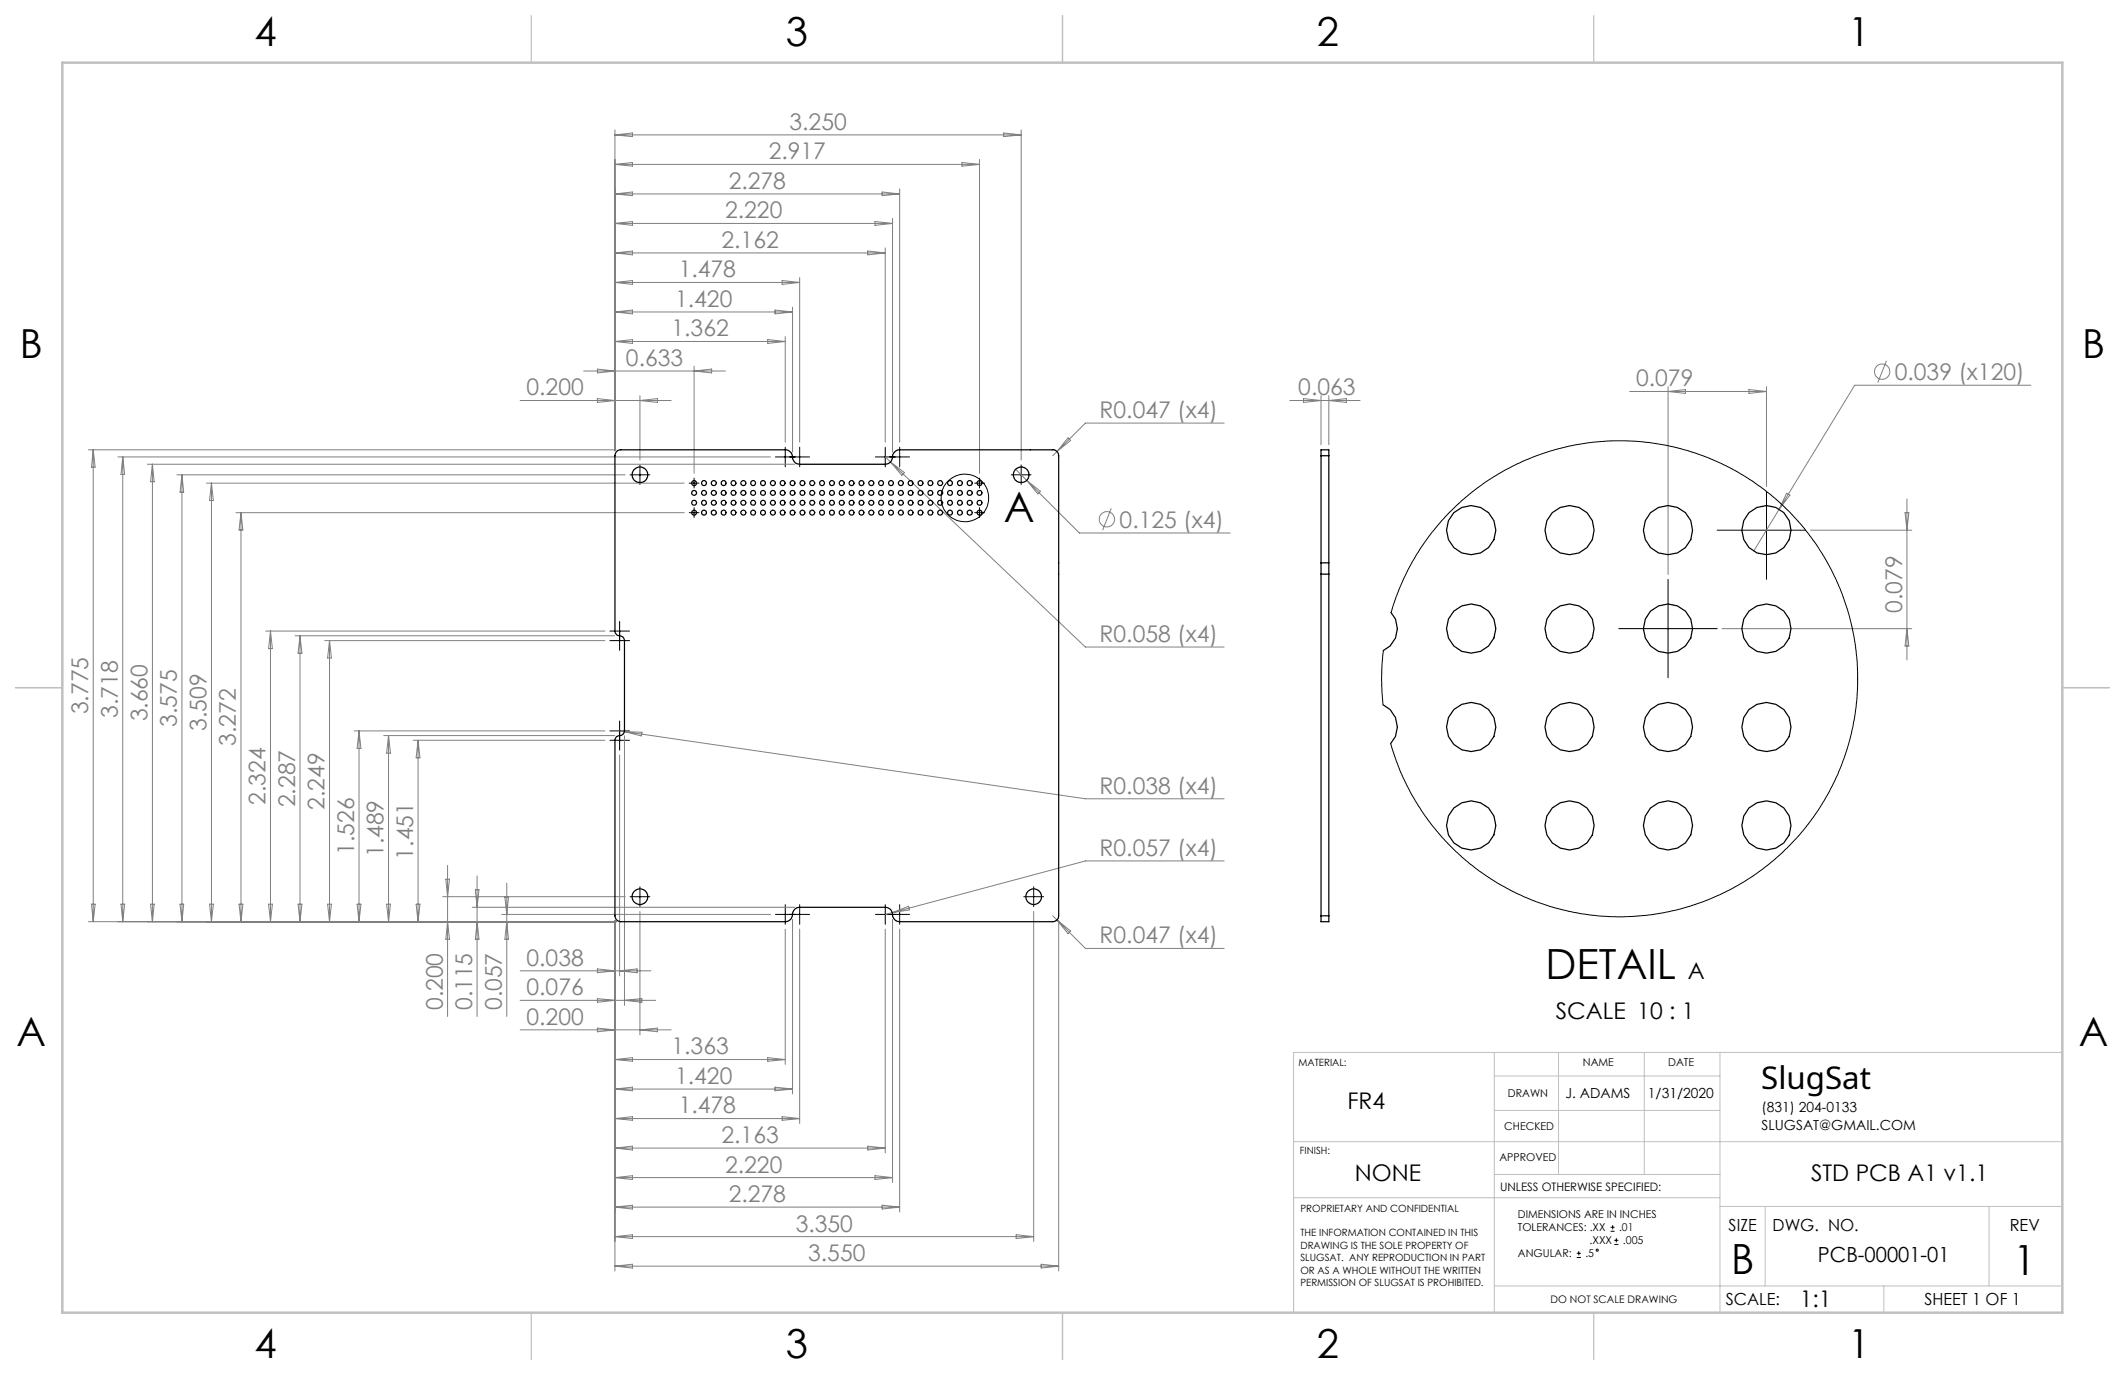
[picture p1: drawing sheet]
<svg xmlns="http://www.w3.org/2000/svg" width="432mm" height="279mm" viewBox="0 0 432 279" stroke-linecap="round" stroke-linejoin="round" font-family="sans-serif">
<g fill="none" stroke="#808080" stroke-width=".2">
<path d="M125 26.4v65.2M125 27.4l3.5-.4v.8zM125 33.4l3.5-.4v.8zM125 39.4l3.5-.4v.8zM125 39.4h57.8M125 33.4h74M125 27.4h82.5M179.2 39l3.6 .4-3.6 .4zM182.8 38.4v51.5M195.5 33l3.5 .4-3.5 .4zM199 32.4v63.8M203.9 27l3.6 .4-3.6 .4z"/>
<path d="M207.5 26.4v67.1M125 45.4l3.5-.4v.8zM125 51.4l3.5-.4v.8zM125 57.4l3.5-.4v.8zM125 57.4h37.5M125 51.4h54.9M125 45.4h56.4M158.9 57l3.6 .4-3.6 .4zM162.5 56.4v33.5M176.3 51l3.6 .4-3.6 .4zM177.8 45l3.6 .4-3.6 .4zM179.9 50.4v39.5"/>
<path d="M181.4 44.4v47.5M118.6 75.4h28.8M121.4 75l3.6 .4-3.6 .4zM125 63.4l3.5-.4v.8zM125 69.4l3.5-.4v.8zM125 69.4h34.6M125 63.4h36M141 74.4v21.8M141 75.4l3.6-.4v.8zM156 69l3.6 .4-3.6 .4zM157.5 63l3.5 .4-3.5 .4zM159.6 68.4v21.5"/>
<path d="M161 62.4v29.5M331.2 79.6h27.8M338.9 78.6v38.1M338.9 79.6l3.6-.4v.7zM355.4 79.2l3.6 .4-3.6 .3zM359 78.6v20.2M383.3 73.3l-1.7 4.5M412.7 78.3h-35.8l-15.4 25.2M18 91.4h107.2M18.9 91.4v95.9M18.9 91.4l.4 3.5h-.7zM24 92.9h132.6"/>
<path d="M24.9 92.9v94.4M24.9 92.9l.4 3.5h-.7zM30 94.3h131.5M31 94.3v93M31 94.3l.3 3.6h-.7zM35.9 96.5h91.1M37 96.5v90.8M37 96.5l.3 3.5h-.7zM41.9 98.2h97.1M43 98.2v89.1M43 98.2l.4 3.5h-.8zM105.7 81.4h30.7"/>
<path d="M121.4 81l3.6 .4-3.6 .4zM130 80.4v13.1M130 81.4l3.6-.4v.8zM179.9 92.9l1 1M180.9 93.9l39.7 37.6h28.1M180.9 93.9l2.9 2.1-.5 .6zM206.4 95.4l12.9 12.9h30.7M208.6 97.6l2.8 2.2-.5 .6zM217 89l.6 .5-2.8 2.3zM248.7 86h-28.1l-6.7 6.6M262.1 81.4h14.3M264.9 81l3.5 .4-3.5 .4z"/>
<path d="M268.4 80.4v10M270 80.4v10M270 81.4l3.6-.4v.8zM47.9 104.2h91.1M49 104.2v83.1M49 104.2l.4 3.5h-.8zM225.8 103.3l-1.8 4.4M361.5 103.5l-5.2 8.5M363 100.2l.7 .4-2.2 2.9zM367.9 107.7h20.6M387.1 104.2h.8l-.4 3.5zM387.5 101.4v32.7"/>
<path d="M54 128.2h68.9M55 128.2v59.1M55 128.2l.4 3.6h-.8zM60 129.2h64.9M61 129.2v58.1M61 129.2l.3 3.6h-.7zM66 130.2h56.9M67 130.2v57.1M67 130.2l.3 3.5h-.7zM349.9 127.7h38.6M387.5 127.7l.4 3.6h-.8zM72 148.5h50.9"/>
<path d="M73 148.5v38.8M73 148.5l.3 3.6h-.7zM78 149.5h46.9M79 149.5v37.8M79 149.5l.3 3.5h-.7zM84 150.4h38.9M84.9 150.4v36.9M84.9 150.4l.4 3.6h-.7zM125.9 153.4v44.9M125.9 148.5l1 .2M126.9 148.7l93.7 13.6h28.1M126.9 148.7l3.6 .1-.2 .7z"/>
<path d="M126.9 149.5v54.8M90.6 178.6h.7l-.4 3.6zM90.9 175.9v30.7M96.9 178v28.6M103 179.5v27.1M248.7 174.9h-28.1l-39.3 10.6M18 187.3h107.2M18.6 183.7h.7l-.4 3.6zM24.6 183.7h.7l-.4 3.6zM30.6 183.7h.7l-.3 3.6zM36.6 183.7h.7l-.3 3.6zM42.6 183.7h.8l-.4 3.6z"/>
<path d="M48.6 183.7h.8l-.4 3.6zM54.6 183.7h.8l-.4 3.6zM60.6 183.7h.7l-.3 3.6zM66.6 183.7h.7l-.3 3.6zM72.6 183.7h.7l-.3 3.6zM78.6 183.7h.7l-.3 3.6zM84.6 183.7h.7l-.4 3.6zM90 182.2h37M90.9 187.3l.4 3.6h-.7zM96 184.4h65.5M96.6 180.8h.7l-.4 3.6zM96.9 187.3l.4 3.6h-.7z"/>
<path d="M102 185.8h54.6M102.6 182.3h.7l-.3 3.5zM103 187.3l.3 3.6h-.7zM105.7 197.3h26.6M121.4 196.9l3.6 .4-3.6 .4zM125 187.1v71.2M125.9 197.3l3.6-.4v.8zM130 185.2v25.1M159.6 188.8v27.5M161 186.8v35.5M162.5 188.8v39.5M179.9 188.8v45.5"/>
<path d="M181.3 185.5l-1.4 .3M181.3 185.5l3.3-1.4 .2 .8zM181.4 186.8v53.5M182.8 188.8v57.5M210 185.2v67.1M213.9 186.1l6.7 6.6h28.1M214.8 186.9l2.8 2.3-.6 .5zM215.1 187.1v71.2M105.7 203.3h27.5M105.7 209.3h30.7M121.4 202.9l3.6 .4-3.6 .4zM121.4 208.9l3.6 .4-3.6 .4z"/>
<path d="M125 215.3h34.6M125 215.3l3.5-.4v.8zM126.9 203.3l3.5-.4v.8zM130 209.3l3.6-.4v.8zM156 214.9l3.6 .4-3.6 .4zM125 221.3l3.5-.4v.8zM125 227.3l3.5-.4v.7zM125 233.3l3.5-.4v.8zM125 239.3l3.5-.4v.8zM125 221.3h36M125 227.3h37.5M125 233.3h54.9"/>
<path d="M125 239.3h56.4M157.5 220.9l3.5 .4-3.5 .4zM158.9 226.9l3.6 .4-3.6 .3zM176.3 232.9l3.6 .4-3.6 .4zM177.8 238.9l3.6 .4-3.6 .4zM125 245.3l3.5-.4v.8zM125 251.3l3.5-.4v.8zM125 257.3l3.5-.4v.8zM125 245.3h57.8M125 251.3h85M125 257.3h90.1M179.2 244.9l3.6 .4-3.6 .4z"/>
<path d="M206.5 250.9l3.5 .4-3.5 .4zM211.6 256.9l3.5 .4-3.5 .4z"/>
<circle cx="382.4" cy="75.5" r="1.55"/>
<circle cx="224.9" cy="105.5" r="1.55"/>
</g>
<g fill="none" stroke="#000" stroke-width=".2">
<path d="M128 96.5h4M130 94.5v4M140.1 98.2h1.9M141 97.2v2M157.6 92.9h6.9M159.6 90.9v4M162.5 90.9v4M177.9 92.9h6.9M179.9 90.9v4M182.8 90.9v4M198 98.2h2.1M199 97.2v2"/>
<path d="M205.5 96.5h4M207.5 94.5v4M359 99.8v17.9M140.1 104.2h1.9M141 103.2v2M198 104.2h2.1M199 103.2v2M338.9 117.7v20M348.9 107.7h18M123.9 130.2h4M123.9 128.2h4M125.9 126.3v5.9"/>
<path d="M281.1 132.2l-.4 5.2 .4 5.8M282.6 124.5l1.1-3.1 1.7-4.1 1.6-3.1 1.8-3 2.1-2.9 2.8-3.3 2.2-2.2 2.6-2.3 5-3.6 2.7-1.6 4-1.9 5.8-2 3.8-.9 3.9-.6 4-.3h4.4l3 .3 3.5 .6 6 1.6 2.9 1.1 3.9 1.8 3.5 2 2.9 2 2.7 2.1 3.2 3 3 3.3 2.1 2.8 1.9 3 1.5 2.7 2.4 5.6 1.1 3.4 1 4.3 .6 4.3 .2 3.1-.1 3.6-.2 3.5-.7 3.9-.7 3-1 3.4-1.3 3.2-1.7 3.6-2.1 3.4-1.2 1.8-2.7 3.5-2.7 2.9-2.6 2.3-4.9 3.7-3.4 2-2.8 1.4-3.2 1.4-4.6 1.5-3.5 .8-3.5 .5-4.8 .3h-2.6l-3.9-.4-3.5-.5-3.9-.9-2.9-1a48.5 48.5 0 0 1-30.4-32.4M328.9 127.7h20M123.9 150.4h4M123.9 148.5h4M125.9 146.5v5.9M128 182.2h4M130 180.2v4M157.6 185.8h6.9M159.6 183.8v4M162.5 183.8v4M177.9 185.8h6.9"/>
<path d="M179.9 183.8v4M182.8 183.8v4M208 182.2h4.1M210 180.2v4M320.4 255.5h.8M320.4 254.7h.8M320.8 254.2v.9M327.3 250.2h.8M327.3 249.4h.8M327.7 249v.8M328 252.9h.9M328 252h.9"/>
<path d="M328.4 251.6v.8"/>
<circle cx="196.1" cy="101.2" r="4.8"/>
<circle cx="324.5" cy="254" r=".22"/>
</g>
<g fill="none" stroke="#c0c0c0" stroke-width=".2">
<path d="M303.6 213.9v52.7M303.6 218.7h45.9M316.7 213.9v24.8M334.1 213.9v24.8M349.5 213.9v52.8M419.1 213.9h-156.2v52.8M262.9 232h156.2M303.6 238.7h45.9M303.6 225.6h45.9M262.9 243.4h86.6M349.5 245.1h69.2M358.7 245.1v16.2"/>
<path d="M404.2 245.1v16.2M303.6 261.3h115.1M382.8 261.3v5.4"/>
</g>
<path d="M108 3.2v9.5M215.9 3.2v9.5M323.8 3.2v9.5M3.1 139.7h9.6M419.1 139.7h9.5M108 266.7v9.6M215.9 266.7v9.6M323.8 266.7v9.6" fill="none" stroke="#c0c0c0" stroke-width=".25"/>
<path d="M12.7 12.7h406.4v254h-406.4z" fill="none" stroke="#c0c0c0" stroke-width=".5"/>
<g fill="none" stroke="#000" stroke-width=".25">
<path d="M125.3 91.8l.6-.4h33.7a1.53 1.53 0 0 1 1.4 1.7l.7 1 .8 .2h17.4a1.53 1.53 0 0 0 1.5-1.7l.4-.8 .7-.4h31.4a1.2 1.2 0 0 1 1.2 1.2v93.5a1.2 1.2 0 0 1-1.2 1.2h-31.1a1.53 1.53 0 0 1-1.5-1.8l-.2-.5-.4-.4-.8-.2h-17.4a1.53 1.53 0 0 0-1.5 1.7l-.2 .5-.4 .4-.8 .3h-33.4a1.2 1.2 0 0 1-1.2-1.2v-35.7a1.17 1.17 0 0 1 1.3-1l.4-.4 .2-.5v-18.3a1.21 1.21 0 0 0-1.3-1.1l-.6-.5v-.4v-35.6zM268.4 92.6v-1.2h1.6v1.2M268.4 92.6v93.5M268.4 92.6h1.6M270 92.6v93.5M268.4 116.7h1.6M268.4 114.4h1.6M282.6 124.5a4.8 4.8 0 0 1-1.5 7.7M281.1 143.2a4.9 4.9 0 0 1 1.5 7.9M268.4 186.1v1.2h1.6v-1.2M268.4 186.1h1.6"/>
<circle cx="130" cy="96.5" r="1.58"/>
<circle cx="141" cy="98.2" r=".5"/>
<circle cx="143" cy="98.2" r=".51"/>
<circle cx="145" cy="98.2" r=".52"/>
<circle cx="147" cy="98.2" r=".5"/>
<circle cx="149" cy="98.2" r=".51"/>
<circle cx="151" cy="98.2" r=".51"/>
<circle cx="153" cy="98.2" r=".5"/>
<circle cx="155" cy="98.2" r=".5"/>
<circle cx="157" cy="98.2" r=".51"/>
<circle cx="159" cy="98.2" r=".5"/>
<circle cx="161" cy="98.2" r=".5"/>
<circle cx="163" cy="98.2" r=".51"/>
<circle cx="165" cy="98.2" r=".52"/>
<circle cx="167" cy="98.2" r=".5"/>
<circle cx="169" cy="98.2" r=".51"/>
<circle cx="171" cy="98.2" r=".52"/>
<circle cx="173" cy="98.2" r=".5"/>
<circle cx="175" cy="98.2" r=".51"/>
<circle cx="177" cy="98.2" r=".51"/>
<circle cx="179" cy="98.2" r=".5"/>
<circle cx="181" cy="98.2" r=".5"/>
<circle cx="183" cy="98.2" r=".51"/>
<circle cx="185" cy="98.2" r=".5"/>
<circle cx="187" cy="98.2" r=".5"/>
<circle cx="189" cy="98.2" r=".51"/>
<circle cx="191" cy="98.2" r=".52"/>
<circle cx="193" cy="98.2" r=".5"/>
<circle cx="195" cy="98.2" r=".51"/>
<circle cx="197" cy="98.2" r=".52"/>
<circle cx="199" cy="98.2" r=".5"/>
<circle cx="207.5" cy="96.5" r="1.58"/>
<circle cx="141" cy="104.2" r=".5"/>
<circle cx="141" cy="102.2" r=".5"/>
<circle cx="141" cy="100.2" r=".5"/>
<circle cx="143" cy="104.2" r=".5"/>
<circle cx="143" cy="102.2" r=".5"/>
<circle cx="143" cy="100.1" r=".5"/>
<circle cx="145" cy="104.2" r=".51"/>
<circle cx="145" cy="102.2" r=".51"/>
<circle cx="145" cy="100.2" r=".51"/>
<circle cx="147" cy="102.2" r=".5"/>
<circle cx="147" cy="104.2" r=".5"/>
<circle cx="147" cy="100.2" r=".5"/>
<circle cx="149" cy="104.2" r=".5"/>
<circle cx="149" cy="102.2" r=".5"/>
<circle cx="149" cy="100.1" r=".5"/>
<circle cx="151.1" cy="104.2" r=".5"/>
<circle cx="151.1" cy="102.2" r=".5"/>
<circle cx="151.1" cy="100.1" r=".5"/>
<circle cx="153" cy="102.2" r=".5"/>
<circle cx="153" cy="104.2" r=".5"/>
<circle cx="153" cy="100.2" r=".5"/>
<circle cx="155" cy="104.2" r=".5"/>
<circle cx="155" cy="102.2" r=".5"/>
<circle cx="155" cy="100.2" r=".5"/>
<circle cx="157.1" cy="102.2" r=".5"/>
<circle cx="157.1" cy="104.2" r=".5"/>
<circle cx="157.1" cy="100.1" r=".5"/>
<circle cx="159" cy="104.2" r=".5"/>
<circle cx="159" cy="102.2" r=".5"/>
<circle cx="159" cy="100.2" r=".5"/>
<circle cx="161" cy="104.2" r=".5"/>
<circle cx="161" cy="102.2" r=".5"/>
<circle cx="161" cy="100.2" r=".5"/>
<circle cx="163" cy="102.2" r=".5"/>
<circle cx="163" cy="104.2" r=".5"/>
<circle cx="163" cy="100.1" r=".5"/>
<circle cx="165.1" cy="102.2" r=".51"/>
<circle cx="165.1" cy="104.2" r=".51"/>
<circle cx="165.1" cy="100.2" r=".51"/>
<circle cx="167" cy="102.2" r=".5"/>
<circle cx="167" cy="104.2" r=".5"/>
<circle cx="167" cy="100.2" r=".5"/>
<circle cx="169" cy="104.2" r=".5"/>
<circle cx="169" cy="102.2" r=".5"/>
<circle cx="169" cy="100.1" r=".5"/>
<circle cx="171" cy="104.2" r=".51"/>
<circle cx="171" cy="102.2" r=".51"/>
<circle cx="171" cy="100.2" r=".51"/>
<circle cx="173" cy="102.2" r=".5"/>
<circle cx="173" cy="104.2" r=".5"/>
<circle cx="173" cy="100.2" r=".5"/>
<circle cx="175" cy="104.2" r=".5"/>
<circle cx="175" cy="102.2" r=".5"/>
<circle cx="175" cy="100.1" r=".5"/>
<circle cx="177.1" cy="104.2" r=".5"/>
<circle cx="177.1" cy="102.2" r=".5"/>
<circle cx="177.1" cy="100.1" r=".5"/>
<circle cx="179" cy="104.2" r=".5"/>
<circle cx="179" cy="102.2" r=".5"/>
<circle cx="179" cy="100.2" r=".5"/>
<circle cx="181" cy="102.2" r=".5"/>
<circle cx="181" cy="104.2" r=".5"/>
<circle cx="181" cy="100.2" r=".5"/>
<circle cx="183.1" cy="102.2" r=".5"/>
<circle cx="183.1" cy="104.2" r=".5"/>
<circle cx="183.1" cy="100.1" r=".5"/>
<circle cx="185" cy="104.2" r=".5"/>
<circle cx="185" cy="102.2" r=".5"/>
<circle cx="185" cy="100.2" r=".5"/>
<circle cx="187" cy="104.2" r=".5"/>
<circle cx="187" cy="102.2" r=".5"/>
<circle cx="187" cy="100.2" r=".5"/>
<circle cx="189" cy="104.2" r=".5"/>
<circle cx="189" cy="102.2" r=".5"/>
<circle cx="189" cy="100.1" r=".5"/>
<circle cx="191.1" cy="104.2" r=".51"/>
<circle cx="191.1" cy="102.2" r=".51"/>
<circle cx="191.1" cy="100.2" r=".51"/>
<circle cx="193" cy="104.2" r=".5"/>
<circle cx="193" cy="102.2" r=".5"/>
<circle cx="193" cy="100.2" r=".5"/>
<circle cx="195" cy="104.2" r=".5"/>
<circle cx="195" cy="102.2" r=".5"/>
<circle cx="195" cy="100.1" r=".5"/>
<circle cx="197" cy="102.2" r=".51"/>
<circle cx="197" cy="104.2" r=".51"/>
<circle cx="197" cy="100.2" r=".51"/>
<circle cx="199" cy="102.2" r=".5"/>
<circle cx="199" cy="104.2" r=".5"/>
<circle cx="199" cy="100.2" r=".5"/>
<circle cx="298.9" cy="107.7" r="5"/>
<circle cx="318.9" cy="107.7" r="5"/>
<circle cx="338.9" cy="107.7" r="5"/>
<circle cx="359" cy="107.7" r="5"/>
<circle cx="298.9" cy="127.7" r="5"/>
<circle cx="318.9" cy="127.7" r="5"/>
<circle cx="338.9" cy="127.7" r="5"/>
<circle cx="359" cy="127.7" r="5"/>
<circle cx="298.9" cy="147.7" r="5"/>
<circle cx="318.9" cy="147.7" r="5"/>
<circle cx="338.9" cy="147.7" r="5"/>
<circle cx="359" cy="147.7" r="5"/>
<circle cx="298.9" cy="167.7" r="5"/>
<circle cx="318.9" cy="167.7" r="5"/>
<circle cx="338.9" cy="167.7" r="5"/>
<circle cx="359" cy="167.7" r="5"/>
<circle cx="130" cy="182.2" r="1.58"/>
<circle cx="210" cy="182.2" r="1.58"/>
</g>
<g font-size="8.5">
<text x="204" y="106.1">A</text>
<text x="314.1" y="198.9">DETAIL</text>
<text x="351.8" y="259">B</text>
<text x="409.1" y="259.1">1</text>
</g>
<g font-size="8.1">
<text x="51.7" y="9.3">4</text>
<text x="159.7" y="9.3">3</text>
<text x="267.6" y="9.3">2</text>
<text x="375.6" y="9.3">1</text>
<text x="4" y="72.8">B</text>
<text x="423.1" y="72.8">B</text>
<text x="3.3" y="212.5">A</text>
<text x="422.4" y="212.5">A</text>
<text x="51.7" y="276">4</text>
<text x="159.7" y="276">3</text>
<text x="267.6" y="276">2</text>
<text x="375.6" y="276">1</text>
</g>
<text font-size="6.3" x="357.9" y="221.3">SlugSat</text>
<g font-size="4.7" fill="#808080">
<text x="160.4" y="26.4">3.250</text>
<text x="156.2" y="32.4">2.917</text>
<text x="148.1" y="38.4">2.278</text>
<text x="147.4" y="44.4">2.220</text>
<text x="146.6" y="50.4">2.162</text>
<text x="137.9" y="56.4">1.478</text>
<text x="137.2" y="62.4">1.420</text>
<text x="136.5" y="68.4">1.362</text>
<text x="127.2" y="74.4">0.633</text>
<text x="385" y="77.2">0.039 (x120)</text>
<text x="107" y="80.4">0.200</text>
<text x="263.8" y="80.4">0.063</text>
<text x="332.5" y="78.5">0.079</text>
<text x="223.5" y="84.9">R0.047 (x4)</text>
<text x="227.5" y="107.2">0.125 (x4)</text>
<text x="386.5" y="124.5" transform="rotate(-90 386.5 124.5)">0.079</text>
<text x="223.4" y="130.4">R0.058 (x4)</text>
<text x="17.9" y="145.1" transform="rotate(-90 17.9 145.1)">3.775</text>
<text x="23.9" y="145.9" transform="rotate(-90 23.9 145.9)">3.718</text>
<text x="29.9" y="146.6" transform="rotate(-90 29.9 146.6)">3.660</text>
<text x="35.9" y="147.7" transform="rotate(-90 35.9 147.7)">3.575</text>
<text x="41.9" y="148.5" transform="rotate(-90 41.9 148.5)">3.509</text>
<text x="48" y="151.5" transform="rotate(-90 48 151.5)">3.272</text>
<text x="223.4" y="161.3">R0.038 (x4)</text>
<text x="54" y="163.6" transform="rotate(-90 54 163.6)">2.324</text>
<text x="60" y="164" transform="rotate(-90 60 164)">2.287</text>
<text x="66" y="164.5" transform="rotate(-90 66 164.5)">2.249</text>
<text x="72" y="173.7" transform="rotate(-90 72 173.7)">1.526</text>
<text x="223.4" y="173.9">R0.057 (x4)</text>
<text x="78" y="174.2" transform="rotate(-90 78 174.2)">1.489</text>
<text x="84" y="174.7" transform="rotate(-90 84 174.7)">1.451</text>
<text x="223.4" y="191.7">R0.047 (x4)</text>
<text x="107" y="196.3">0.038</text>
<text x="107" y="202.3">0.076</text>
<text x="90" y="205.3" transform="rotate(-90 90 205.3)">0.200</text>
<text x="96" y="205.3" transform="rotate(-90 96 205.3)">0.115</text>
<text x="102" y="205.3" transform="rotate(-90 102 205.3)">0.057</text>
<text x="107" y="208.3">0.200</text>
<text x="136.5" y="214.3">1.363</text>
<text x="137.2" y="220.3">1.420</text>
<text x="137.9" y="226.3">1.478</text>
<text x="146.6" y="232.3">2.163</text>
<text x="147.3" y="238.3">2.220</text>
<text x="148.1" y="244.3">2.278</text>
<text x="161.7" y="250.3">3.350</text>
<text x="164.2" y="256.3">3.550</text>
</g>
<g font-size="4.7">
<text x="342.9" y="198.9">A</text>
<text x="316.1" y="207.1">SCALE 10 : 1</text>
<text x="273.8" y="225.4">FR4</text>
<text x="275.3" y="240">NONE</text>
<text x="368" y="240">STD PCB A1 v1.1</text>
<text x="365.7" y="265.6">1:1</text>
</g>
<text font-size="4.2" x="369.4" y="256.5">PCB-00001-01</text>
<g font-size="3.4">
<text x="351.3" y="250.2">SIZE</text>
<text x="360.2" y="250.2">DWG. NO.</text>
<text x="408.4" y="250.2">REV</text>
<text x="350.7" y="265.3">SCALE:</text>
<text x="391.1" y="265.3">SHEET 1 OF 1</text>
</g>
<g font-size="2.8">
<text x="318.1" y="223">J. ADAMS</text>
<text x="334.9" y="223">1/31/2020</text>
<text x="357.9" y="225.9">(831) 204-0133</text>
<text x="357.9" y="229.7">SLUGSAT@GMAIL.COM</text>
</g>
<text font-size="2.4" x="304.8" y="241.9">UNLESS OTHERWISE SPECIFIED:</text>
<g font-size="2.2">
<text x="321.6" y="216.6">NAME</text>
<text x="339" y="216.6">DATE</text>
<text x="306.4" y="223">DRAWN</text>
<text x="305.7" y="229.7">CHECKED</text>
<text x="304.7" y="236">APPROVED</text>
<text x="308.4" y="247.5">DIMENSIONS ARE IN INCHES</text>
<text x="308.4" y="250.2">TOLERANCES: .XX</text>
<text x="329" y="250.2">.01</text>
<text x="308.4" y="255.5">ANGULAR:</text>
<text x="322.1" y="255.5">.5</text>
<text x="323" y="252.8">.XXX</text>
<text x="329.8" y="252.8">.005</text>
</g>
<text font-size="2.1" x="315.1" y="264.8">DO NOT SCALE DRAWING</text>
<g font-size="2">
<text x="263.9" y="216.6">MATERIAL:</text>
<text x="264.2" y="234.6">FINISH:</text>
<text x="264.2" y="246.3">PROPRIETARY AND CONFIDENTIAL</text>
<text x="264.2" y="251.2">THE INFORMATION CONTAINED IN THIS</text>
<text x="264.2" y="253.7">DRAWING IS THE SOLE PROPERTY OF</text>
<text x="264.2" y="256.3">SLUGSAT. ANY REPRODUCTION IN PART</text>
<text x="264.2" y="258.8">OR AS A WHOLE WITHOUT THE WRITTEN</text>
<text x="264.2" y="261.3">PERMISSION OF SLUGSAT IS PROHIBITED.</text>
</g>
</svg>
